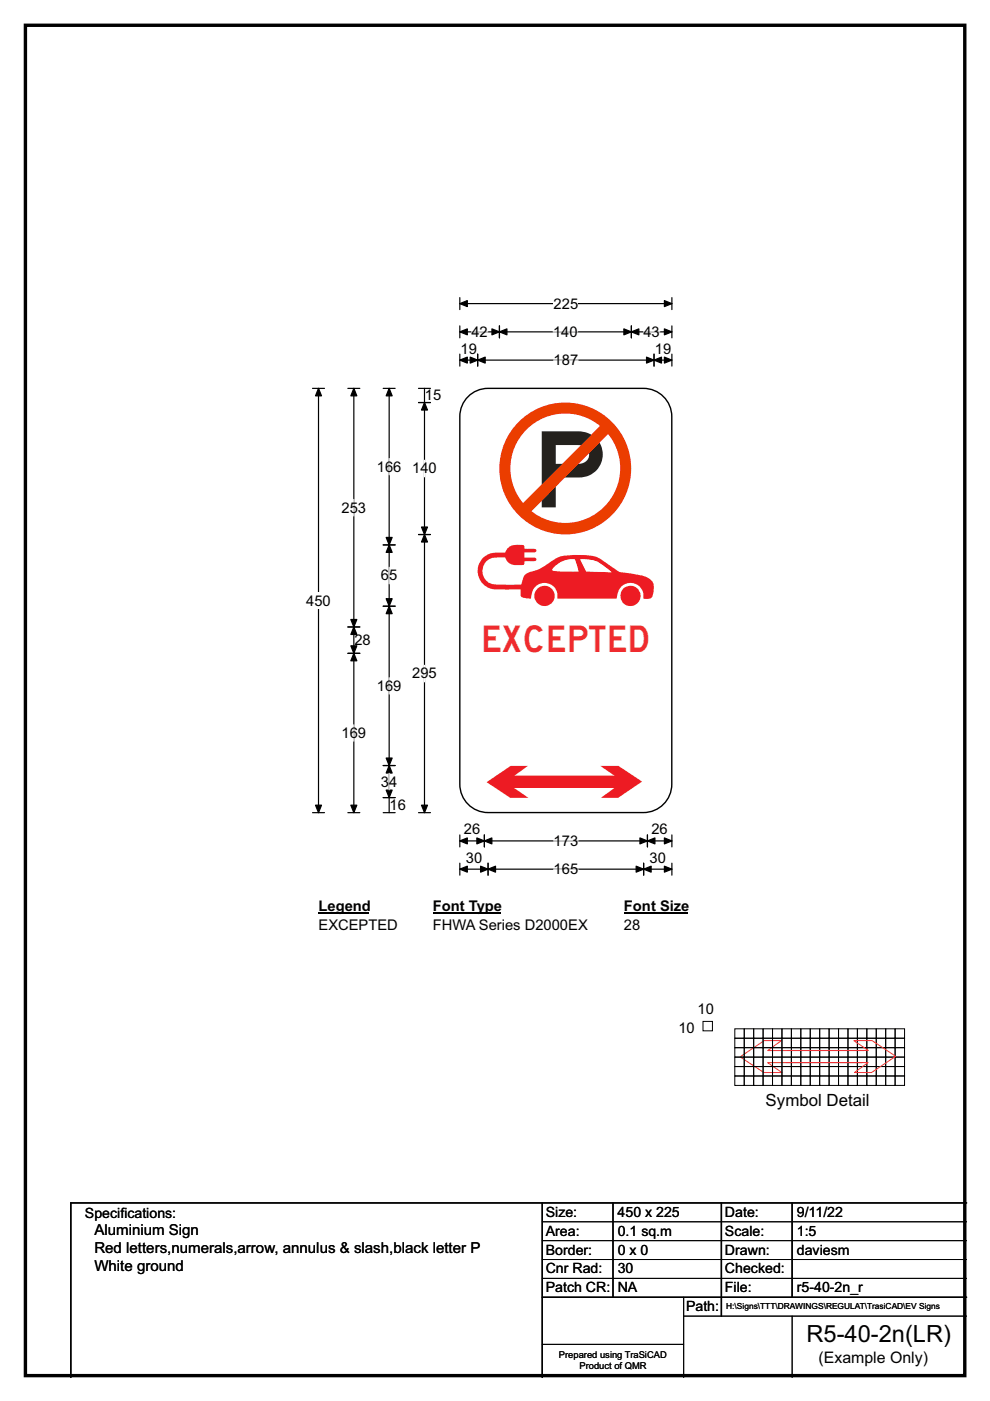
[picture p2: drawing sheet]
<svg xmlns="http://www.w3.org/2000/svg" width="210mm" height="297mm" viewBox="0 0 210 297" stroke-linecap="round" stroke-linejoin="round" font-family="sans-serif">
<path d="M5.4 5.4h199.2v286.3h-199.2z" fill="none" stroke="#000" stroke-width=".72"/>
<path d="M97.5 64.4h45M97.5 63.1v2.5M142.5 63.1v2.5" fill="none" stroke="#000" stroke-width=".25"/>
<g fill="#000" stroke="#000" stroke-width=".25">
<path d="M97.5 64.4l1.6-.7v1.3z" fill-rule="evenodd"/>
<path d="M140.9 63.7l1.6 .7-1.6 .6z" fill-rule="evenodd"/>
</g>
<path d="M117.4 62.6h5.2v3.5h-5.2z" fill="#fff"/>
<g fill="none" stroke="#000" stroke-width=".25">
<path d="M97.5 70.4h45M97.5 69.1v2.5M97.5 75.1v2.5M97.5 76.4h45M101.3 75.1v2.5M105.9 69.1v2.5M133.9 69.1v2.5M138.7 75.1v2.5M142.5 75.1v2.5M142.5 69.1v2.5M66.3 82.3h2.5M67.6 82.3v90"/>
<path d="M66.3 172.3h2.5M97.5 177v2.6M97.5 178.3h45M102.7 177v2.6M137.3 177v2.6M142.5 177v2.6M97.5 183v2.6M97.5 184.3h45M103.5 183v2.6M136.5 183v2.6M142.5 183v2.6"/>
</g>
<g fill="#000" stroke="#000" stroke-width=".25">
<path d="M97.5 70.4l1.6-.7v1.3z" fill-rule="evenodd"/>
<path d="M97.5 76.4l1.6-.7v1.3z" fill-rule="evenodd"/>
<path d="M101.3 76.4l1.6-.7v1.3z" fill-rule="evenodd"/>
<path d="M99.7 75.7l1.6 .7-1.6 .6z" fill-rule="evenodd"/>
<path d="M105.9 70.4l1.6-.7v1.3z" fill-rule="evenodd"/>
<path d="M104.3 69.7l1.6 .7-1.6 .6z" fill-rule="evenodd"/>
<path d="M132.3 69.7l1.6 .7-1.6 .6z" fill-rule="evenodd"/>
<path d="M133.9 70.4l1.6-.7v1.3z" fill-rule="evenodd"/>
<path d="M137.1 75.7l1.6 .7-1.6 .6z" fill-rule="evenodd"/>
<path d="M138.7 76.4l1.6-.7v1.3z" fill-rule="evenodd"/>
<path d="M140.9 69.7l1.6 .7-1.6 .6z" fill-rule="evenodd"/>
<path d="M140.9 75.7l1.6 .7-1.6 .6z" fill-rule="evenodd"/>
<path d="M67.6 82.3l.6 1.6h-1.3z" fill-rule="evenodd"/>
<path d="M66.9 170.7h1.3l-.6 1.6z" fill-rule="evenodd"/>
<path d="M97.5 178.3l1.6-.6v1.2z" fill-rule="evenodd"/>
<path d="M102.7 178.3l1.6-.6v1.2z" fill-rule="evenodd"/>
<path d="M101.1 177.7l1.6 .6-1.6 .6z" fill-rule="evenodd"/>
<path d="M135.7 177.7l1.6 .6-1.6 .6z" fill-rule="evenodd"/>
<path d="M137.3 178.3l1.6-.6v1.2z" fill-rule="evenodd"/>
<path d="M140.9 177.7l1.6 .6-1.6 .6z" fill-rule="evenodd"/>
<path d="M97.5 184.3l1.6-.7v1.3z" fill-rule="evenodd"/>
<path d="M103.5 184.3l1.6-.7v1.3z" fill-rule="evenodd"/>
<path d="M101.9 183.6l1.6 .7-1.6 .6z" fill-rule="evenodd"/>
<path d="M134.9 183.6l1.6 .7-1.6 .6z" fill-rule="evenodd"/>
<path d="M136.5 184.3l1.6-.7v1.3z" fill-rule="evenodd"/>
<path d="M140.9 183.6l1.6 .7-1.6 .6z" fill-rule="evenodd"/>
</g>
<path d="M100 70.4h3.5M117.3 70.4h5.2M117.4 76.4h5.2M136.5 70.4h3.4M117.4 178.3h5.2M117.4 184.3h5.2" fill="none" stroke="#fff" stroke-width=".25"/>
<path d="M65 125.6h5.2v3.5h-5.2z" fill="#fff"/>
<g fill="none" stroke="#000" stroke-width=".25">
<path d="M73.8 82.3h2.5M75 82.3v90M81.3 82.3h2.5M82.5 82.3v90M88.8 82.3h2.5M88.8 85.3h2.5M90 82.3v90M81.3 115.5h2.5M88.8 113.3h2.5M73.8 132.9h2.5M73.8 138.5h2.5M81.3 128.5h2.5"/>
<path d="M73.8 172.3h2.5M81.3 172.3h2.5M81.3 162.3h2.5M81.3 169.1h2.5M88.8 172.3h2.5"/>
</g>
<g fill="#000" stroke="#000" stroke-width=".25">
<path d="M75 82.3l.7 1.6h-1.3z" fill-rule="evenodd"/>
<path d="M82.5 82.3l.7 1.6h-1.3z" fill-rule="evenodd"/>
<path d="M90 85.3l.7 1.6h-1.3z" fill-rule="evenodd"/>
<path d="M82.5 115.5l.7 1.6h-1.3z" fill-rule="evenodd"/>
<path d="M81.9 113.9h1.3l-.7 1.6z" fill-rule="evenodd"/>
<path d="M89.4 111.7h1.3l-.7 1.6z" fill-rule="evenodd"/>
<path d="M90 113.3l.7 1.6h-1.3z" fill-rule="evenodd"/>
<path d="M75 132.9l.7 1.6h-1.3z" fill-rule="evenodd"/>
<path d="M74.4 136.9h1.3l-.7 1.6z" fill-rule="evenodd"/>
<path d="M74.4 131.3h1.3l-.7 1.6z" fill-rule="evenodd"/>
<path d="M75 138.5l.7 1.6h-1.3z" fill-rule="evenodd"/>
<path d="M81.9 126.9h1.3l-.7 1.6z" fill-rule="evenodd"/>
<path d="M82.5 128.5l.7 1.6h-1.3z" fill-rule="evenodd"/>
<path d="M74.4 170.7h1.3l-.7 1.6z" fill-rule="evenodd"/>
<path d="M81.9 160.7h1.3l-.7 1.6z" fill-rule="evenodd"/>
<path d="M82.5 162.3l.7 1.6h-1.3z" fill-rule="evenodd"/>
<path d="M81.9 167.5h1.3l-.7 1.6z" fill-rule="evenodd"/>
<path d="M89.4 170.7h1.3l-.7 1.6z" fill-rule="evenodd"/>
</g>
<path d="M82.5 97.2v3.5M90 97.6v3.5M75 105.9v3.5M82.5 120.3v3.5M75 153.7v3.4M82.5 143.7v3.5M90 141.1v3.5M82.5 164v3.5" fill="none" stroke="#fff" stroke-width=".25"/>
<path d="M67.6 190.3h10.7v3.5h-10.7z" fill="#fff"/>
<path d="M67.6 193.6h10.7" fill="none" stroke="#000" stroke-width=".32"/>
<path d="M91.8 190.3h14.4v3.5h-14.4z" fill="#fff"/>
<path d="M91.8 193.6h14.4" fill="none" stroke="#000" stroke-width=".32"/>
<path d="M132.3 190.3h13.5v3.5h-13.5z" fill="#fff"/>
<path d="M132.3 193.6h13.5" fill="none" stroke="#000" stroke-width=".32"/>
<g fill="#fff">
<path d="M67.6 194.5h16.7v3.5h-16.7z"/>
<path d="M91.8 194.5h33.1v3.5h-33.1z"/>
<path d="M132.3 194.5h3.5v3.5h-3.5z"/>
</g>
<path d="M99.3 84.1a6 6 0 0 1 4.2-1.8h33a6 6 0 0 1 6 6v78a6 6 0 0 1-6 6h-33a6 6 0 0 1-6-6v-78a6 6 0 0 1 1.8-4.2z" fill-rule="evenodd" fill="#fff" stroke="#fff" stroke-width=".21"/>
<path d="M99.3 84.1a6 6 0 0 1 4.2-1.8h33a6 6 0 0 1 6 6v78a6 6 0 0 1-6 6h-33a6 6 0 0 1-6-6v-78a6 6 0 0 1 1.8-4.2z" fill="none" stroke="#000" stroke-width=".3"/>
<circle cx="119.9" cy="99.3" r="14" fill="#eb3d00"/>
<circle cx="119.9" cy="99.3" r="11.6" fill="#fff"/>
<g fill="#ed1b23">
<path d="M117.4 120.4a5.3 5.3 0 0 1 4.5-1.8l.8 2.5h-4.2a1.27 1.27 0 0 1-1.3-.3zM123.1 118.6h.3a6.8 6.8 0 0 1 5.5 2l.8 .7-5.4-.2zM102.5 118.2a4 4 0 0 0-.8 4.6 4 4 0 0 0 4.1 2.2h4.6a1.97 1.97 0 0 0 .2 1.6l2 .3a2.94 2.94 0 0 1 4.3-2.9l.7 .5a2.87 2.87 0 0 1 .6 2.4l12.6-.1a2.93 2.93 0 0 1 1.9-2.9 2.93 2.93 0 0 1 3.4 .9l.4 1.1v1.1h.5a1.18 1.18 0 0 0 1.6-1.3 2.64 2.64 0 0 0-2.3-3.6l-5-.9-3.3-2.2a6.1 6.1 0 0 0-4.6-1.3h-1.1a7.7 7.7 0 0 0-6.1 1.8l-.6 .5a7.9 7.9 0 0 1-3.2 1.3 2.06 2.06 0 0 0-1.6 1.9l-.3 .8h-4.7a2.95 2.95 0 0 1-3.5-2.9 2.95 2.95 0 0 1 3.5-2.9h1.3a2.41 2.41 0 0 0 2.9 1.6h1.1l.1-.8h1.4a.88 .88 0 0 0 1.2-.4 .78 .78 0 0 0-1.1-.4h-1.5v-1.1h1.2a1.19 1.19 0 0 0 1.4-.3 .77 .77 0 0 0-1.1-.4h-1.5l-.1-.8a3.9 3.9 0 0 0-3.5 .7l-.5 .9h-1.3a4.3 4.3 0 0 0-3.3 1z" fill-rule="evenodd"/>
<circle cx="133.7" cy="126.4" r="2.15"/>
<circle cx="115.5" cy="126.4" r="2.15"/>
</g>
<g fill="#fff">
<path d="M123.1 118.6h.3a6.8 6.8 0 0 1 5.5 2l.8 .7-5.4-.2z" fill-rule="evenodd"/>
<path d="M117.4 120.4a5.3 5.3 0 0 1 4.5-1.8l.8 2.5h-4.2a1.27 1.27 0 0 1-1.3-.3z" fill-rule="evenodd"/>
</g>
<path d="M115 255v37M130 255v20M153 255v24M168 255v20M205 255h-190v37M115 275h90" fill="none" stroke="#000" stroke-width=".3"/>
<path d="M115 259h90M115 263h90M115 267h90M115 271h90M145 279h60M145 275v17M168 279v13M115 285h30" fill="none" stroke="#000" stroke-width=".21"/>
<path d="M127.6 90l1.8 1.6-17.1 17.2-1.7-1.8z" fill-rule="evenodd" fill="#eb3d00"/>
<g fill="#ed1b23">
<path d="M103.2 165.8l5.1-3.4h3.7l-2.9 2.1h22l-.7 2.6h-21.4l3.1 2.1h-3.9z" fill-rule="evenodd"/>
<path d="M108.1 164.5h22.3l-3.1-2.1h3.9l5 3.3-5.1 3.5h-3.7l2.9-2.2h-22.3z" fill-rule="evenodd"/>
</g>
<path d="M166.9 222.7h17.2l-3-2.1h3.9l5 3.3-5.1 3.5h-3.7l2.9-2.1h-17.4M183.3 222.7h-20.5l2.9-2.1h-3.6l-5.1 3.5 5 3.3h3.9l-3.1-2.1h20.1" fill="none" stroke="#ed3237" stroke-width=".21"/>
<g fill="none" stroke="#000" stroke-width=".21">
<path d="M149.1 216.6h2v2h-2zM155.9 218.1h2v2h-2zM157.9 218.1h2v2h-2zM159.9 218.1h2v2h-2zM161.9 218.1h2v2h-2zM163.9 218.1h2v2h-2zM165.9 218.1h2v2h-2zM167.9 218.1h2v2h-2zM169.9 218.1h2v2h-2zM171.9 218.1h2v2h-2zM173.9 218.1h2v2h-2zM175.9 218.1h2v2h-2z"/>
<path d="M177.9 218.1h2v2h-2zM179.9 218.1h2v2h-2zM181.9 218.1h2v2h-2zM183.9 218.1h2v2h-2zM185.9 218.1h2v2h-2zM187.9 218.1h2v2h-2zM189.9 218.1h2v2h-2zM155.9 228.1h2v2h-2zM155.9 224.1h2v2h-2zM155.9 220.1h2v2h-2zM155.9 226.1h2v2h-2zM155.9 222.1h2v2h-2z"/>
<path d="M157.9 228.1h2v2h-2zM157.9 224.1h2v2h-2zM157.9 220.1h2v2h-2zM157.9 226.1h2v2h-2zM157.9 222.1h2v2h-2zM159.9 228.1h2v2h-2zM159.9 224.1h2v2h-2zM159.9 220.1h2v2h-2zM159.9 226.1h2v2h-2zM159.9 222.1h2v2h-2zM161.9 228.1h2v2h-2zM161.9 224.1h2v2h-2z"/>
<path d="M161.9 220.1h2v2h-2zM161.9 226.1h2v2h-2zM161.9 222.1h2v2h-2zM163.9 228.1h2v2h-2zM163.9 224.1h2v2h-2zM163.9 220.1h2v2h-2zM163.9 226.1h2v2h-2zM163.9 222.1h2v2h-2zM165.9 228.1h2v2h-2zM165.9 224.1h2v2h-2zM165.9 220.1h2v2h-2zM165.9 226.1h2v2h-2z"/>
<path d="M165.9 222.1h2v2h-2zM167.9 228.1h2v2h-2zM167.9 224.1h2v2h-2zM167.9 220.1h2v2h-2zM167.9 226.1h2v2h-2zM167.9 222.1h2v2h-2zM169.9 228.1h2v2h-2zM169.9 224.1h2v2h-2zM169.9 220.1h2v2h-2zM169.9 226.1h2v2h-2zM169.9 222.1h2v2h-2zM171.9 228.1h2v2h-2z"/>
<path d="M171.9 224.1h2v2h-2zM171.9 220.1h2v2h-2zM171.9 226.1h2v2h-2zM171.9 222.1h2v2h-2zM173.9 228.1h2v2h-2zM173.9 224.1h2v2h-2zM173.9 220.1h2v2h-2zM173.9 226.1h2v2h-2zM173.9 222.1h2v2h-2zM175.9 228.1h2v2h-2zM175.9 224.1h2v2h-2zM175.9 220.1h2v2h-2z"/>
<path d="M175.9 226.1h2v2h-2zM175.9 222.1h2v2h-2zM177.9 228.1h2v2h-2zM177.9 224.1h2v2h-2zM177.9 220.1h2v2h-2zM177.9 226.1h2v2h-2zM177.9 222.1h2v2h-2zM179.9 228.1h2v2h-2zM179.9 224.1h2v2h-2zM179.9 220.1h2v2h-2zM179.9 226.1h2v2h-2zM179.9 222.1h2v2h-2z"/>
<path d="M181.9 228.1h2v2h-2zM181.9 224.1h2v2h-2zM181.9 220.1h2v2h-2zM181.9 226.1h2v2h-2zM181.9 222.1h2v2h-2zM183.9 228.1h2v2h-2zM183.9 224.1h2v2h-2zM183.9 220.1h2v2h-2zM183.9 226.1h2v2h-2zM183.9 222.1h2v2h-2zM185.9 228.1h2v2h-2zM185.9 224.1h2v2h-2z"/>
<path d="M185.9 220.1h2v2h-2zM185.9 226.1h2v2h-2zM185.9 222.1h2v2h-2zM187.9 228.1h2v2h-2zM187.9 224.1h2v2h-2zM187.9 220.1h2v2h-2zM187.9 226.1h2v2h-2zM187.9 222.1h2v2h-2zM189.9 228.1h2v2h-2zM189.9 224.1h2v2h-2zM189.9 220.1h2v2h-2zM189.9 226.1h2v2h-2z"/>
<path d="M189.9 222.1h2v2h-2z"/>
</g>
<text font-size="22.4" fill="#24211d" x="112.8" y="107.6">P</text>
<text font-size="7.8" fill="#ef2b2f" x="102" y="138.3">EXCEPTED</text>
<text font-size="5" x="171.1" y="284.6">R5-40-2n(LR)</text>
<text font-size="3.6" x="162.4" y="234.4">Symbol Detail</text>
<text font-size="3.4" x="173.6" y="289.1">(Example Only)</text>
<g font-size="3.2">
<text x="20" y="261.9">Aluminium Sign</text>
<text x="20" y="265.8">Red letters,numerals,arrow, annulus &amp; slash,black letter P</text>
<text x="20" y="269.6">White ground</text>
</g>
<g font-size="3.1">
<text x="117.4" y="65.4">225</text>
<text x="100" y="71.4">42</text>
<text x="117.3" y="71.4">140</text>
<text x="136.5" y="71.4">43</text>
<text x="97.7" y="75">19</text>
<text x="117.4" y="77.4">187</text>
<text x="138.9" y="75">19</text>
<text x="90.1" y="84.9">15</text>
<text x="79.9" y="100">166</text>
<text x="87.4" y="100.4">140</text>
<text x="72.4" y="108.7">253</text>
<text x="80.8" y="123.1">65</text>
<text x="65" y="128.4">450</text>
<text x="75.2" y="136.8">28</text>
<text x="87.4" y="143.9">295</text>
<text x="79.9" y="146.5">169</text>
<text x="72.4" y="156.5">169</text>
<text x="80.8" y="166.8">34</text>
<text x="82.6" y="171.7">16</text>
<text x="98.4" y="176.9">26</text>
<text x="117.4" y="179.3">173</text>
<text x="138.2" y="176.9">26</text>
<text x="98.8" y="182.9">30</text>
<text x="117.4" y="185.3">165</text>
<text x="137.8" y="182.9">30</text>
<text x="67.6" y="193.1">Legend</text>
<text x="67.6" y="197.3">EXCEPTED</text>
<text x="91.8" y="193.1">Font Type</text>
<text x="91.8" y="197.3">FHWA Series D2000EX</text>
<text x="132.3" y="193.1">Font Size</text>
<text x="132.3" y="197.3">28</text>
<text x="148" y="214.9">10</text>
<text x="143.9" y="219">10</text>
</g>
<g font-size="3">
<text x="115.8" y="258">Size:</text>
<text x="131" y="258">450 x 225</text>
<text x="153.8" y="258">Date:</text>
<text x="169" y="258">9/11/22</text>
<text x="18" y="258.2">Specif</text>
<text x="25.5" y="258.2">ications:</text>
<text x="115.8" y="262">Area:</text>
<text x="131" y="262">0.1 sq.m</text>
<text x="153.8" y="262">Scale:</text>
<text x="169" y="262">1:5</text>
<text x="115.8" y="266">Border:</text>
<text x="115.8" y="270">Cnr Rad:</text>
<text x="131" y="266">0 x 0</text>
<text x="131" y="270">30</text>
<text x="153.8" y="266">Drawn:</text>
<text x="153.8" y="270">Checked:</text>
<text x="169" y="266">daviesm</text>
<text x="115.8" y="274">Patch CR:</text>
<text x="131" y="274">NA</text>
<text x="153.8" y="274">File:</text>
<text x="169" y="274">r5-40-2n_r</text>
<text x="145.5" y="278">Path:</text>
</g>
<g font-size="2">
<text x="118.5" y="287.8">Prepared using TraSiCAD</text>
<text x="122.9" y="290.2">Product of QMR</text>
</g>
<text font-size="1.8" x="154" y="277.5">H:\Signs\TTT\DRAWINGS\REGULAT\TrasiCAD\EV Signs</text>
</svg>
